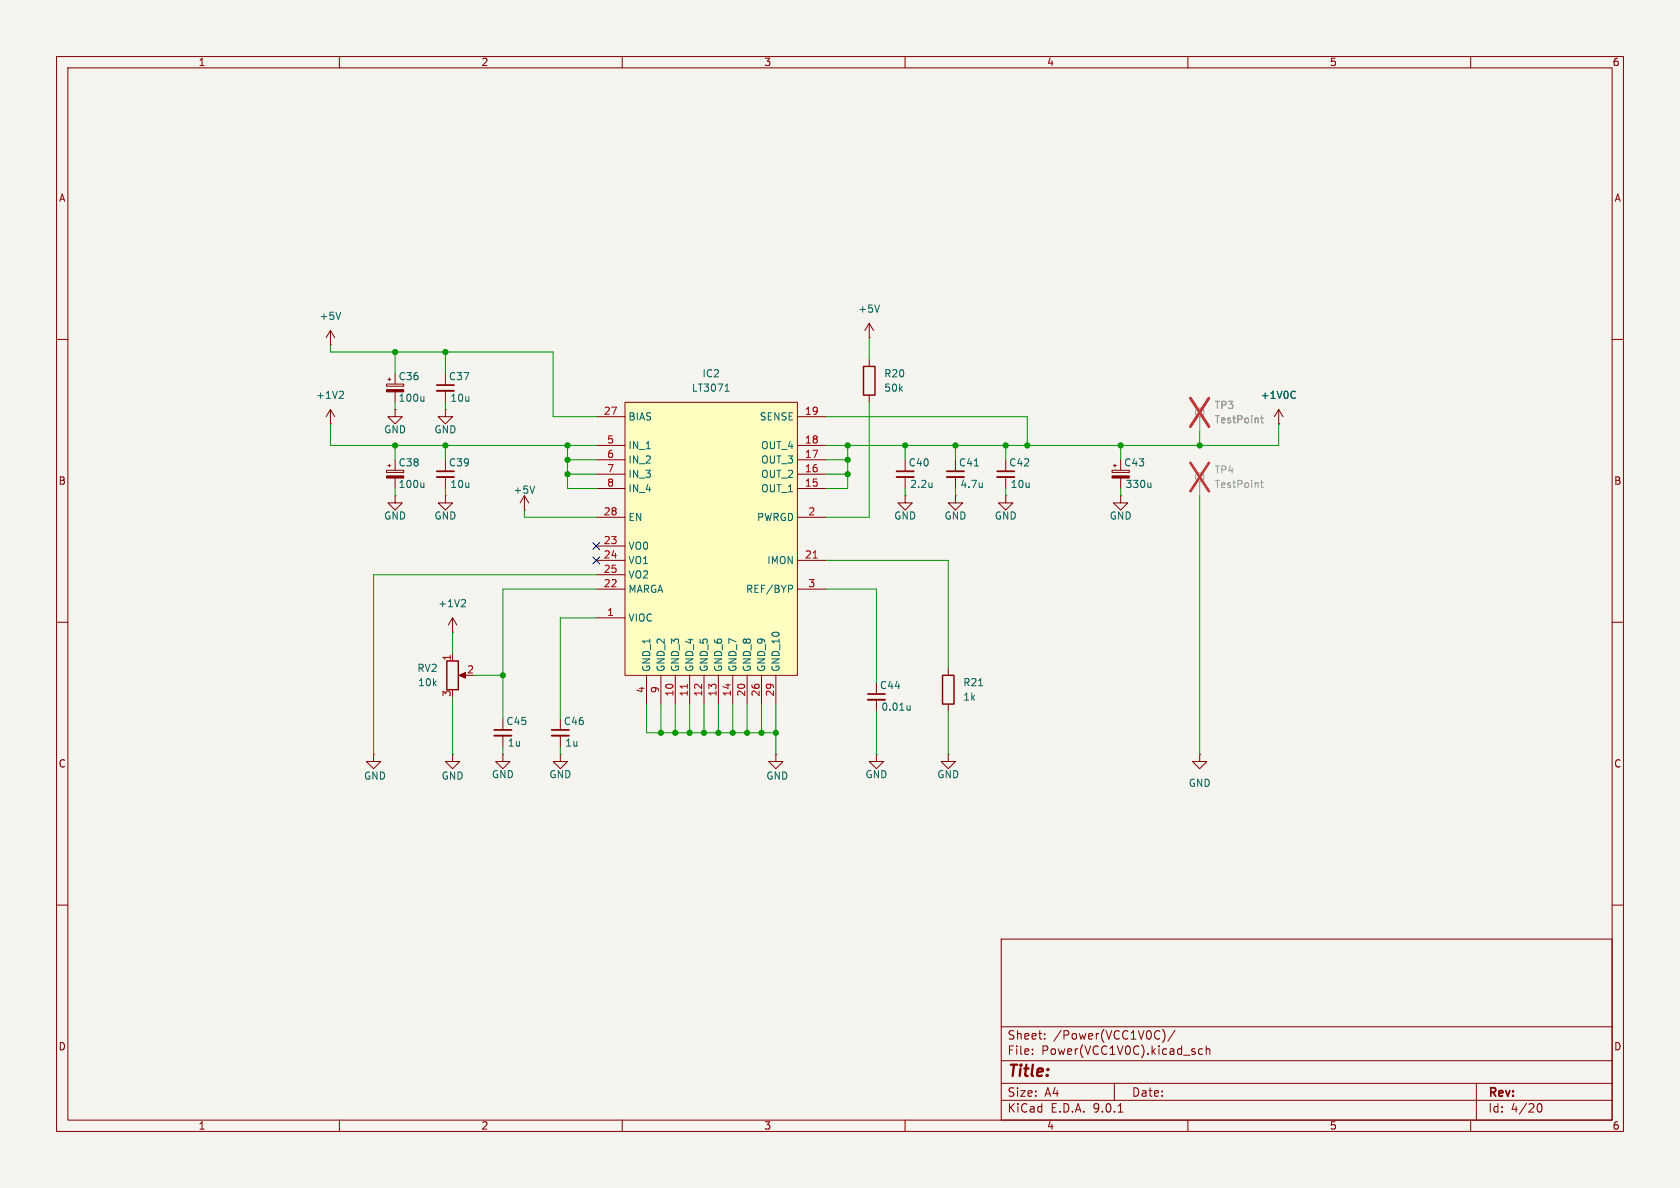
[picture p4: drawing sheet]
<svg xmlns="http://www.w3.org/2000/svg" width="297mm" height="210mm" viewBox="0 0 297 210" stroke-linecap="round" stroke-linejoin="round" font-family="sans-serif">
<path d="M0 0h297v210h-297z" fill="#f5f4ef" stroke="#f5f4ef" stroke-width=".18"/>
<g fill="none" stroke="#840000" stroke-width=".18">
<path d="M10 10h277v190h-277zM12 12h273v186h-273zM60 10v2M110 10v2M160 10v2M210 10v2M260 10v2M153.7 59.7h.1M153.7 57.2l-.8 1.2M153.7 57.2l.7 1.2M153.7 57.2v2.5M10 60h2"/>
<path d="M153.7 63.5v1.3M153.7 69.9v1.2M285 60h2M196.6 83.1h3v.4h-3zM196.8 82.3h.6M197.1 82v.6M198.1 87.6v1.3h1.3l-1.3 1.3-1.3-1.3h1.3M198.1 87.6h.1M198.1 84.5v1.9M10 110h2M285 110h2M88.9 133.4v1.2h1.3l-1.3 1.3-1.3-1.3h1.3"/>
<path d="M88.9 133.4h.1M88.9 127v2M88.9 130v2.1M154.9 120.7v2M154.9 123.7v2M212.1 133.4v1.2h1.3l-1.3 1.3-1.3-1.3h1.3M212.1 133.4h.1M10 160h2M177 166h108v32h-108zM285 160h2M60 198v2M110 198v2"/>
<path d="M160 198v2M177 194.5h108M177 191.5h108M177 187.5h108M177 181.5h108M182.5 186.3v.1M182.5 185.5v.1M184.7 183.6v.1M184.7 182.8v.1M197 191.5v3M197.7 196.6h.8M205.5 182a1.72 1.72 0 0 1 0 2.3"/>
<path d="M207.7 182.1l-1.2 2M210 198v2M212.6 185.5l-.4-.1-.3 .3v.4l.1 .2h.6M213.2 185.5l.3-.1 .3 .1 .1 .9M213.2 184.9v1.5M260 198v2M261 191.5v6.5M271.7 195.7l.2-.5 .2-.1a.81 .81 0 0 1 .6 .6 .81 .81 0 0 1-.3 .8h-.4l-.3-.5"/>
</g>
<path d="M87.4 129h3M153.4 122.7h3.1" fill="none" stroke="#840000" stroke-width=".3"/>
<path d="M87.4 130h3M153.4 123.7h3.1" fill="none" stroke="#840000" stroke-width=".33"/>
<path d="M155.5 53.9l-.4 1.3M203.5 85.3v.9M203.5 86.1l-.2 .1M160.9 124.7v.8M160.9 125.4l-.4 .1" fill="none" stroke="#006464" stroke-width=".18"/>
<path d="M152.7 64.8h2v5.1h-2z" fill="none" stroke="#840000" stroke-width=".25"/>
<path d="M196.6 84.1h3v.4h-3z" fill="#840000" stroke="#840000" stroke-width=".18"/>
<path d="M110.5 71.1h30.5v48.3h-30.5z" fill="#ffffc2"/>
<g fill="none" stroke="#840000" stroke-width=".18">
<path d="M58.4 58.4l-.7 1.3M58.4 58.4l.8 1.3M58.4 58.4v2.6M58.4 61h.1M58.4 74.9h.1M58.4 72.4v2.5M58.4 72.4l-.7 1.3M58.4 72.4l.8 1.3M68.3 67.9h3.1v.4h-3.1zM68.6 67.1h.5M68.8 66.8v.5M69.8 72.4v1.3h1.3l-1.3 1.2-1.2-1.2h1.2"/>
<path d="M69.8 72.4h.1M69.8 69.3v1.8M78.7 72.4v1.3h1.3l-1.3 1.2-1.2-1.2h1.2M78.7 72.4h.1M78.7 66v2.1M78.7 69.1v2M105.4 73.7h5.1M105.4 78.7h5.1M110.5 71.1h30.5v48.3h-30.5zM141 73.7h5M141 78.7h5M226.1 74.9h.1"/>
<path d="M226.1 72.4l-.8 1.3M226.1 72.4l.7 1.3M226.1 72.4v2.5M68.3 83.1h3.1v.4h-3.1zM68.6 82.3h.5M68.8 82v.6M69.8 87.6v1.3h1.3l-1.3 1.3-1.2-1.3h1.2M69.8 87.6h.1M69.8 84.5v1.9M78.7 87.6v1.3h1.3l-1.3 1.3-1.2-1.3h1.2M78.7 87.6h.1M78.7 81.3v2"/>
<path d="M78.7 84.3v2.1M92.7 90.2h.1M92.7 87.6l-.8 1.3M92.7 87.6l.8 1.3M92.7 87.6v2.6M105.4 81.3h5.1M105.4 83.8h5.1M105.4 86.4h5.1M105.4 91.4h5.1M105.4 96.5h5.1M105.4 99.1h5.1M141 81.3h5"/>
<path d="M141 83.8h5M141 86.4h5M141 91.4h5M141 99.1h5M160 87.6v1.3h1.3l-1.3 1.3-1.3-1.3h1.3M160 87.6h.1M160 81.3v2M160 84.3v2.1M168.9 87.6v1.3h1.3l-1.3 1.3-1.3-1.3h1.3M168.9 87.6h.1M168.9 81.3v2M168.9 84.3v2.1"/>
<path d="M177.8 87.6v1.3h1.3l-1.3 1.3-1.3-1.3h1.3M177.8 87.6h.1M177.8 81.3v2M177.8 84.3v2.1M80 111.8h.1M80 109.2l-.8 1.3M80 109.2l.8 1.3M80 109.2v2.6M80 115.6v1.2M81.5 119.4h1M105.4 101.6h5.1M105.4 104.1h5.1"/>
<path d="M105.4 109.2h5.1M114.3 119.4v5.1M116.8 119.4v5.1M119.4 119.4v5.1M121.9 119.4v5.1M124.5 119.4v5.1M127 119.4v5.1M129.5 119.4v5.1M132.1 119.4v5.1M134.6 119.4v5.1M137.2 119.4v5.1M141 104.1h5"/>
<path d="M167.6 118.1v1.3M66 133.4v1.2h1.3l-1.3 1.3-1.2-1.3h1.2M66 133.4h.1M80 133.4v1.2h1.3l-1.3 1.3-1.3-1.3h1.3M80 133.4h.1M99.1 133.4v1.2h1.2l-1.2 1.3-1.3-1.3h1.3M99.1 133.4h.1M99.1 127v2M99.1 130v2.1M137.2 133.4v1.2h1.2l-1.2 1.3-1.3-1.3h1.3M137.2 133.4h.1M154.9 133.4v1.2h1.3l-1.3 1.3-1.2-1.3h1.2"/>
<path d="M154.9 133.4h.1M167.6 133.4v1.2h1.3l-1.3 1.3-1.2-1.3h1.2M167.6 133.4h.1M167.6 124.5v1.2"/>
</g>
<path d="M143.8 98.6h.7M121.5 121v.7" fill="none" stroke="#a90000" stroke-width=".18"/>
<g fill="none" stroke="#006464" stroke-width=".18">
<path d="M60.2 55.2l-.4 1.3M60.5 69.2l.2 .2v.3l-.8 .7h.8M74.9 70.1v.8M74.9 70.8l-.1 .1M128.2 69.2h.7M128.4 68.1l.1-.2v1.3M228.8 69.2l.2 .1M229 70.3l-.2 .1M74.9 85.3v.9M74.9 86.1l-.1 .1M94.5 85.9l-.4 1.3M164.8 85.3v.9"/>
<path d="M164.8 86.1h-.1M172.3 82.4h.7M173.7 85.3v.9M173.7 86.1h-.1M82.1 106l.2 .2-.1 .3-.7 .8h.8M139.9 103.4l.2 .3v.3l-.2 .1M173 121.2h.7"/>
</g>
<path d="M77.2 68.1h3.1M77.2 83.3h3.1M158.5 83.3h3M167.4 83.3h3M176.3 83.3h3M97.5 129h3.1" fill="none" stroke="#840000" stroke-width=".3"/>
<path d="M77.2 69.1h3.1M77.2 84.3h3.1M158.5 84.3h3M167.4 84.3h3M176.3 84.3h3M97.5 130h3.1" fill="none" stroke="#840000" stroke-width=".33"/>
<path d="M79 116.8h2v5.1h-2zM166.6 119.4h2.1v5.1h-2.1z" fill="none" stroke="#840000" stroke-width=".25"/>
<g fill="none" stroke="#9c9b98" stroke-width=".18">
<path d="M212.1 73.7v2.5M212.1 85.1v2.5"/>
<circle cx="212.1" cy="72.9" r=".76"/>
<circle cx="212.1" cy="84.3" r=".76"/>
</g>
<path d="M222.8 73.9h.5M223 73.5v1.1l.3 .1M222.8 85.3h.5M223 84.9v1.1l.3 .2" fill="none" stroke="#939391" stroke-width=".18"/>
<path d="M210.5 70.4l3.2 5M213.7 70.4l-3.2 5M210.5 81.8l3.2 5M213.7 81.8l-3.2 5" fill="none" stroke="#e12e31" stroke-width=".46"/>
<g fill="#840000" stroke="#840000" stroke-width=".18">
<path d="M81.2 119.4l1.1-.5v1z"/>
<path d="M68.3 68.9h3.1v.4h-3.1z"/>
<path d="M68.3 84.1h3.1v.4h-3.1z"/>
</g>
<g fill="none" stroke="#009600" stroke-width=".18">
<path d="M153.7 59.7v3.8M58.4 74.9v3.8h47M58.4 61v1.2h39.4v11.5h7.6M69.8 62.2v3.8M69.8 71.1v1.3M69.8 78.7v2.6M78.7 62.2v3.8M78.7 71.1v1.3M78.7 78.7v2.6M100.3 78.7v7.7h5.1M146 73.7h35.6v5M149.9 78.7v7.7h-3.9"/>
<path d="M153.7 71.1v20.3h-7.7M160 78.7v2.6M168.9 78.7v2.6M177.8 78.7v2.6M198.1 78.7v2.6M212.1 76.2v2.5M226.1 74.9v3.8h-80.1M69.8 86.4v1.2M78.7 86.4v1.2M92.7 90.2v1.2h12.7M100.3 81.3h5.1M100.3 83.8h5.1"/>
<path d="M146 81.3h3.9M146 83.8h3.9M146 99.1h21.6v19M160 86.4v1.2M168.9 86.4v1.2M177.8 86.4v1.2M198.1 86.4v1.2M212.1 87.6v45.8M80 111.8v3.8M83.8 119.4h5.1M105.4 104.1h-16.5v22.9M105.4 101.6h-39.4v31.8"/>
<path d="M105.4 109.2h-6.3v17.8M146 104.1h8.9v16.6M80 123.2v10.2M88.9 132.1v1.3M99.1 132.1v1.3M114.3 124.5v5h22.9M116.8 124.5v5M119.4 124.5v5M121.9 124.5v5M124.5 124.5v5M127 124.5v5M129.5 124.5v5"/>
<path d="M132.1 124.5v5M134.6 124.5v5M137.2 124.5v8.9M154.9 125.7v7.7M167.6 125.7v7.7"/>
</g>
<path d="M104.8 95.9l1.2 1.2M104.8 98.5l1.2 1.2M106 95.9l-1.2 1.2M106 98.5l-1.2 1.2" fill="none" stroke="#000084" stroke-width=".18"/>
<g fill="#009600" stroke="#009600" stroke-width=".18">
<circle cx="129.5" cy="129.5" r=".46"/>
<circle cx="127" cy="129.5" r=".46"/>
<circle cx="116.8" cy="129.5" r=".46"/>
<circle cx="119.4" cy="129.5" r=".46"/>
<circle cx="121.9" cy="129.5" r=".46"/>
<circle cx="124.5" cy="129.5" r=".46"/>
<circle cx="88.9" cy="119.4" r=".46"/>
<circle cx="149.9" cy="78.7" r=".46"/>
<circle cx="149.9" cy="81.3" r=".46"/>
<circle cx="149.9" cy="83.8" r=".46"/>
<circle cx="132.1" cy="129.5" r=".46"/>
<circle cx="134.6" cy="129.5" r=".46"/>
<circle cx="137.2" cy="129.5" r=".46"/>
<circle cx="160" cy="78.7" r=".46"/>
<circle cx="100.3" cy="81.3" r=".46"/>
<circle cx="100.3" cy="83.8" r=".46"/>
<circle cx="181.6" cy="78.7" r=".46"/>
<circle cx="177.8" cy="78.7" r=".46"/>
<circle cx="212.1" cy="78.7" r=".46"/>
<circle cx="168.9" cy="78.7" r=".46"/>
<circle cx="198.1" cy="78.7" r=".46"/>
<circle cx="69.8" cy="78.7" r=".46"/>
<circle cx="69.8" cy="62.2" r=".46"/>
<circle cx="78.7" cy="62.2" r=".46"/>
<circle cx="100.3" cy="78.7" r=".46"/>
<circle cx="78.7" cy="78.7" r=".46"/>
</g>
<text font-size="2.8" fill="#840000" x="178" y="190.9">Title:</text>
<g font-size="2.1" fill="#840000">
<text x="178" y="184">Sheet:</text>
<text x="186.2" y="184">/Power(VCC1V0C)/</text>
<text x="178" y="186.7">File:</text>
<text x="184.1" y="186.7">Power(VCC1V0C).kicad_sch</text>
<text x="178" y="196.9">KiCad</text>
<text x="178" y="194.1">Size:</text>
<text x="184.7" y="194.1">A4</text>
<text x="185.7" y="196.9">E.D.A.</text>
<text x="193.3" y="196.9">9.0.1</text>
<text x="200" y="194.1">Date:</text>
<text x="263" y="194.3">Rev:</text>
<text x="263" y="196.9">Id:</text>
<text x="267.1" y="196.9">4/20</text>
</g>
<g font-size="1.8" fill="#840000">
<text x="35" y="11.9">1</text>
<text x="85" y="11.9">2</text>
<text x="135" y="11.9">3</text>
<text x="185" y="11.9">4</text>
<text x="235" y="11.9">5</text>
<text x="285" y="11.9">6</text>
<text x="10.3" y="35.9">A</text>
<text x="285.3" y="35.9">A</text>
<text x="10.3" y="85.9">B</text>
<text x="285.3" y="85.9">B</text>
<text x="10.3" y="135.9">C</text>
<text x="285.3" y="135.9">C</text>
<text x="10.3" y="185.9">D</text>
<text x="285.3" y="185.9">D</text>
<text x="35" y="199.9">1</text>
<text x="85" y="199.9">2</text>
<text x="135" y="199.9">3</text>
<text x="185" y="199.9">4</text>
<text x="235" y="199.9">5</text>
<text x="285" y="199.9">6</text>
</g>
<g font-size="1.8" fill="#006464">
<text x="56.4" y="56.7">+5V</text>
<text x="151.6" y="55.5">+5V</text>
<text x="55.8" y="70.7">+1V2</text>
<text x="70.4" y="71.2">100u</text>
<text x="70.4" y="67.4">C36</text>
<text x="79.3" y="67.4">C37</text>
<text x="79.5" y="71.2">10u</text>
<text x="122.2" y="69.4">LT3071</text>
<text x="124.1" y="66.9">IC2</text>
<text x="156.2" y="69.4">50k</text>
<text x="156.2" y="66.9">R20</text>
<text x="222.8" y="70.7">+1V0C</text>
<text x="67.8" y="76.8">GND</text>
<text x="76.7" y="76.8">GND</text>
<text x="111" y="74.5">BIAS</text>
<text x="134.2" y="74.5">SENSE</text>
<text x="70.4" y="82.7">C38</text>
<text x="79.3" y="82.7">C39</text>
<text x="111" y="79.6">IN_1</text>
<text x="111" y="82.1">IN_2</text>
<text x="134.5" y="79.6">OUT_4</text>
<text x="134.5" y="82.1">OUT_3</text>
<text x="160.5" y="82.7">C40</text>
<text x="169.4" y="82.7">C41</text>
<text x="178.3" y="82.7">C42</text>
<text x="198.6" y="82.7">C43</text>
<text x="70.4" y="86.5">100u</text>
<text x="79.5" y="86.5">10u</text>
<text x="90.7" y="87.5">+5V</text>
<text x="111" y="84.7">IN_3</text>
<text x="111" y="87.2">IN_4</text>
<text x="134.5" y="84.7">OUT_2</text>
<text x="134.5" y="87.2">OUT_1</text>
<text x="160.8" y="86.5">2.2u</text>
<text x="169.7" y="86.5">4.7u</text>
<text x="178.6" y="86.5">10u</text>
<text x="198.9" y="86.5">330u</text>
<text x="67.8" y="92">GND</text>
<text x="76.7" y="92">GND</text>
<text x="111" y="92.3">EN</text>
<text x="133.7" y="92.3">PWRGD</text>
<text x="158" y="92">GND</text>
<text x="166.9" y="92">GND</text>
<text x="175.8" y="92">GND</text>
<text x="196.1" y="92">GND</text>
<text x="111" y="97.4">VO0</text>
<text x="111" y="99.9">VO1</text>
<text x="135.5" y="99.9">IMON</text>
<text x="77.4" y="107.5">+1V2</text>
<text x="111" y="102.5">VO2</text>
<text x="111" y="105">MARGA</text>
<text x="131.8" y="105">REF/BYP</text>
<text x="111" y="110.1">VIOC</text>
<text x="73.7" y="119">RV2</text>
<text x="115.2" y="118.9" transform="rotate(-90 115.2 118.9)">GND_1</text>
<text x="117.7" y="118.9" transform="rotate(-90 117.7 118.9)">GND_2</text>
<text x="120.2" y="118.9" transform="rotate(-90 120.2 118.9)">GND_3</text>
<text x="122.8" y="118.9" transform="rotate(-90 122.8 118.9)">GND_4</text>
<text x="125.3" y="118.9" transform="rotate(-90 125.3 118.9)">GND_5</text>
<text x="127.9" y="118.9" transform="rotate(-90 127.9 118.9)">GND_6</text>
<text x="130.4" y="118.9" transform="rotate(-90 130.4 118.9)">GND_7</text>
<text x="132.9" y="118.9" transform="rotate(-90 132.9 118.9)">GND_8</text>
<text x="135.5" y="118.9" transform="rotate(-90 135.5 118.9)">GND_9</text>
<text x="138" y="118.9" transform="rotate(-90 138 118.9)">GND_10</text>
<text x="73.8" y="121.5">10k</text>
<text x="155.5" y="122">C44</text>
<text x="155.7" y="125.8">0.01u</text>
<text x="170.2" y="121.5">R21</text>
<text x="170.2" y="124.1">1k</text>
<text x="89.4" y="128.4">C45</text>
<text x="99.6" y="128.4">C46</text>
<text x="86.9" y="137.8">GND</text>
<text x="89.7" y="132.2">1u</text>
<text x="97" y="137.8">GND</text>
<text x="99.8" y="132.2">1u</text>
<text x="152.9" y="137.8">GND</text>
<text x="165.6" y="137.8">GND</text>
<text x="64.3" y="138">GND</text>
<text x="78" y="138">GND</text>
<text x="135.4" y="138">GND</text>
<text x="210.1" y="139.3">GND</text>
</g>
<g font-size="1.8" fill="#a90000">
<text x="106.6" y="73.4">27</text>
<text x="142.2" y="73.4">19</text>
<text x="107.2" y="78.5">5</text>
<text x="107.2" y="81">6</text>
<text x="107.2" y="83.6">7</text>
<text x="142.2" y="78.5">18</text>
<text x="142.2" y="81">17</text>
<text x="142.2" y="83.6">16</text>
<text x="107.2" y="86.1">8</text>
<text x="142.2" y="86.1">15</text>
<text x="106.6" y="91.2">28</text>
<text x="142.8" y="91.2">2</text>
<text x="106.6" y="96.3">23</text>
<text x="106.6" y="98.8">24</text>
<text x="106.6" y="101.3">25</text>
<text x="142.2" y="98.8">21</text>
<text x="106.6" y="103.9">22</text>
<text x="142.8" y="103.9">3</text>
<text x="107.2" y="109">1</text>
<text x="79.8" y="116.9" transform="rotate(-90 79.8 116.9)">1</text>
<text x="82.5" y="119.1">2</text>
<text x="79.8" y="123.3" transform="rotate(-90 79.8 123.3)">3</text>
<text x="114" y="122.6" transform="rotate(-90 114 122.6)">4</text>
<text x="116.6" y="122.6" transform="rotate(-90 116.6 122.6)">9</text>
<text x="119.1" y="123.2" transform="rotate(-90 119.1 123.2)">10</text>
<text x="121.7" y="123.2" transform="rotate(-90 121.7 123.2)">11</text>
<text x="124.2" y="123.2" transform="rotate(-90 124.2 123.2)">12</text>
<text x="126.7" y="123.2" transform="rotate(-90 126.7 123.2)">13</text>
<text x="129.3" y="123.2" transform="rotate(-90 129.3 123.2)">14</text>
<text x="131.8" y="123.2" transform="rotate(-90 131.8 123.2)">20</text>
<text x="134.4" y="123.2" transform="rotate(-90 134.4 123.2)">26</text>
<text x="136.9" y="123.2" transform="rotate(-90 136.9 123.2)">29</text>
</g>
<g font-size="1.8" fill="#939391">
<text x="214.6" y="72.5">TP3</text>
<text x="214.6" y="75">TestPoint</text>
<text x="214.6" y="83.9">TP4</text>
<text x="214.6" y="86.5">TestPoint</text>
</g>
</svg>
